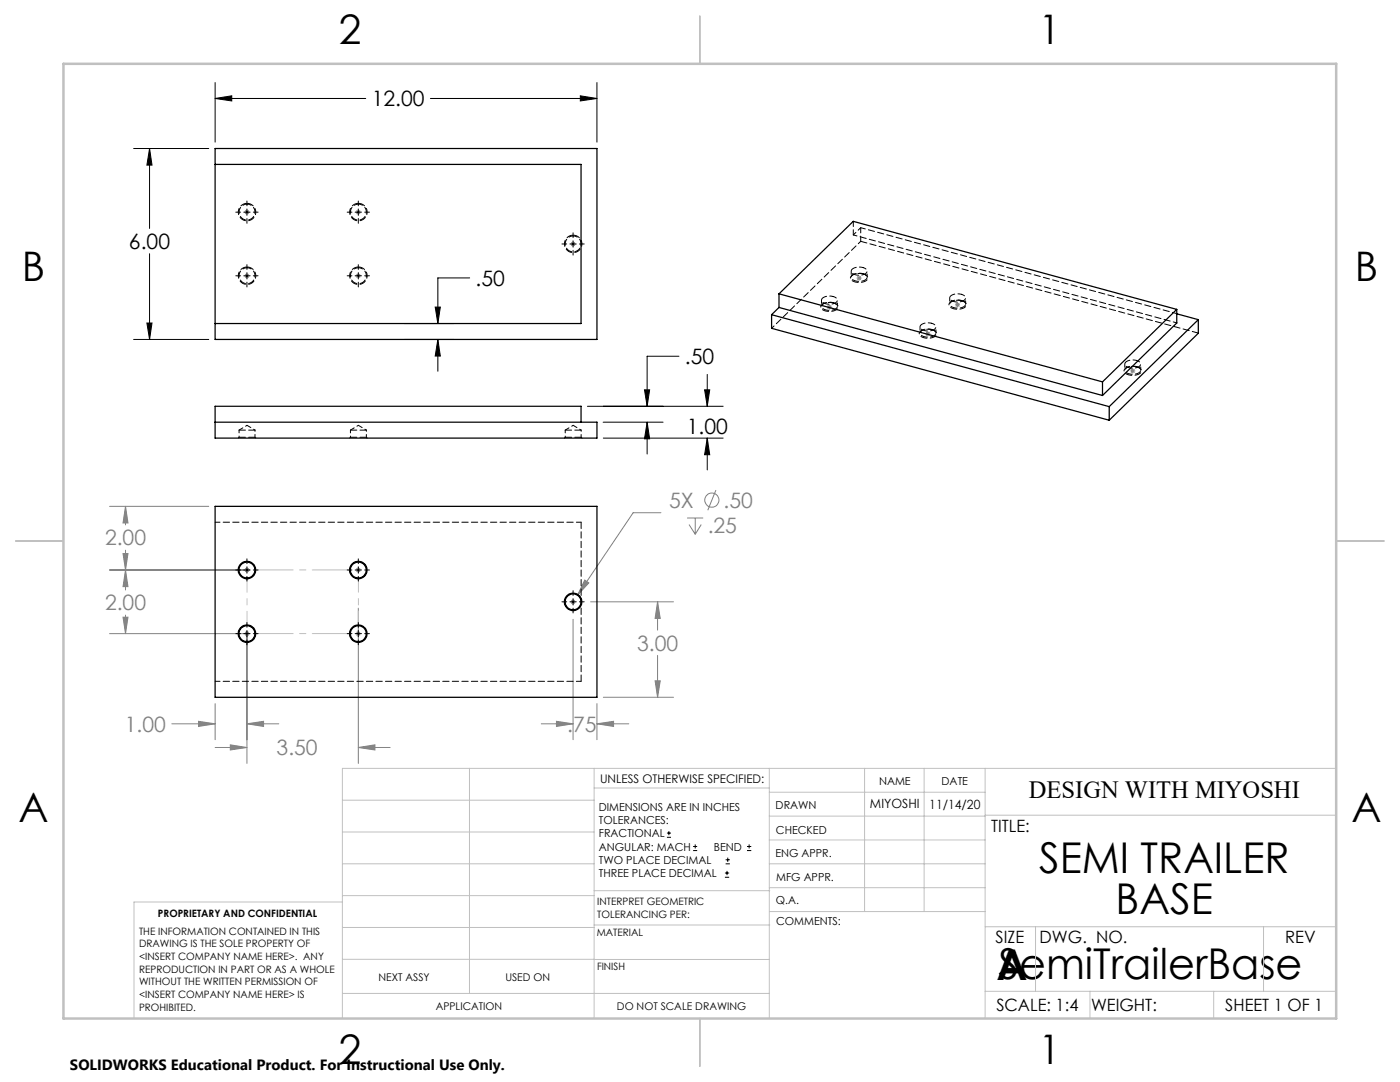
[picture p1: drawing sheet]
<svg xmlns="http://www.w3.org/2000/svg" width="279mm" height="216mm" viewBox="0 0 279 216" stroke-linecap="round" stroke-linejoin="round" font-family="sans-serif">
<g fill="none" stroke="#808080" stroke-width=".2">
<path d="M48.8 55h1M48.8 42.3h1M48.9 54.7l.7 .7M48.9 42l.7 .7M49.3 41.8v1M49.3 54.5v1M49.6 54.7l-.7 .7M49.6 42l-.7 .7M71 55h1M71 42.3h1M71.2 54.7l.7 .7M71.2 42l.7 .7"/>
<path d="M71.5 41.8v1M71.5 54.5v1M71.9 54.7l-.7 .7M71.9 42l-.7 .7M113.9 48.7h1M114 48.3l.7 .7M114.4 48.2v1M114.7 48.3l-.7 .7M171 55.5h.9M171.1 55.1l.7 .7M171.4 55v1M171.8 55.1l-.7 .7"/>
<path d="M165 61.3h1M165.2 60.9l.7 .7M165.5 60.8v1M165.9 60.9l-.7 .7M184.7 66.6h1M184.8 66.3l.7 .7M185.2 66.1v1M185.5 66.3l-.7 .7M190.6 60.8h1M190.7 60.5l.8 .7M191.1 60.3v1M191.5 60.5l-.8 .7"/>
<path d="M225.6 74h1M225.7 73.7l.7 .7M226.1 73.5v1M226.4 73.7l-.7 .7M142.9 97.8l-1.6 4M21.9 113.7h27.9M21.9 101h19.8M24.6 110.5h.9l-.5 3.2zM25 101l.5 3.4h-.9zM25 113.7l.5 3.4h-.9zM25 101v3.7M25 109.8v7.9"/>
<path d="M48.9 113.4l.7 .7M49.3 113.2v1M49.6 113.4l-.7 .7M71 113.7h1M71.2 113.4l.7 .7M71.5 113.2v1M71.9 113.4l-.7 .7M114 119.7l.7 .7M114.4 119.6v1M114.7 119.7l-.7 .7M116.7 115.7l.8 .6-2.2 2.5zM131.9 102.3h-5.5l-11.1 16.5"/>
<path d="M137.1 103.4h3.2M137.5 104.7l1.2 1.9M138.7 103.4v3.2M139.9 104.7l-1.2 1.9M21.9 126.4h27.9M24.6 123.2h.9l-.5 3.2zM25 122.7v3.7M48.9 126.1l.7 .7M49.3 125.9v26.4M49.6 126.1l-.7 .7M71 126.4h1M71.2 126.1l.7 .7"/>
<path d="M71.5 121.4v30.9M71.9 126.1l-.7 .7M113.9 120.1h1M114.4 123.6v24M117.9 120.1h16.5M120.4 139.1h14M130.7 135.9h1.1l-.6 3.2zM131.2 120.1l.6 3.3h-1.1zM131.2 120.1v5.6M131.2 130.8v8.3M34.3 144.4h8.6M39.6 143.9l3.3 .5-3.3 .6z"/>
<path d="M42.9 140.4v7.2M42.9 149.2h6.4M46 148.6l3.3 .6-3.3 .4zM49.3 144.4l3.3-.5v1.1zM49.3 144.4h6.3M71.5 149.2l3.3-.6v1zM71.5 149.2h6.4M108 144.4h6.4M111.1 143.9l3.3 .5-3.3 .6zM119.1 144.4l3.3-.5v1.1zM119.1 144.4h6.4M119.1 140.4v7.2"/>
<circle cx="142.1" cy="99.8" r="1.42"/>
</g>
<g fill="none" stroke="#000" stroke-width=".2">
<path d="M42.9 16.5v11.9M42.9 19.6h30.1M42.9 19.6l3.3-.5v1zM85.9 19.6h33.2M115.8 19.1l3.3 .5-3.3 .5zM119.1 16.5v11.9M26.7 29.6h15M29.8 29.6v16M29.8 29.6l.5 3.3h-1zM29.8 50.6v17.1M47.1 42.3h.9M47.1 55h.9"/>
<path d="M48.6 42.3h1.3M48.6 55h1.3M49.3 40.1v1M49.3 41.7v1.3M49.3 43.6v1M49.3 52.8v1M49.3 54.4v1.3M49.3 56.3v1M50.6 42.3h.9M50.6 55h.9M69.3 42.3h.9M69.3 55h.9"/>
<path d="M70.9 42.3h1.2M70.9 55h1.2M71.5 40.1v1M71.5 41.7v1.3M71.5 43.6v1M71.5 52.8v1M71.5 54.4v1.3M71.5 56.3v1M72.8 42.3h.9M72.8 55h.9M93.7 55.5h-6.3v9.1M112.1 48.7h1"/>
<path d="M113.7 48.7h1.3M114.4 46.5v.9M114.4 48v1.3M114.4 50v.9M115.6 48.7h1M26.7 67.7h15M29.3 64.5h1l-.5 3.2zM80.7 67.7h9.9M80.7 64.6h9.9M86.9 61.3h1l-.5 3.3zM87.4 67.7v6.4M87.4 67.7l.5 3.3h-1z"/>
<path d="M128.6 77.8h1l-.4 3.3zM135.5 71.1h-6.3v10M140.6 77.8h1l-.5 3.3zM141.1 74.7v6.4M117.2 81.1h27.1M120.4 84.2h11.9M120.4 87.4h23.9M129.2 84.2v6.4M129.2 84.2l.4 3.4h-1zM141.1 87.4v6.4M141.1 87.4l.5 3.3h-1zM47.1 113.7h.9"/>
<path d="M48.6 113.7h1.3M49.3 111.5v1M49.3 113.1v1.3M49.3 115v1M50.6 113.7h.9M69.3 113.7h.9M70.9 113.7h1.2M71.5 111.5v1M71.5 113.1v1.3M71.5 115v1M72.8 113.7h.9M114.4 117.9v.9"/>
<path d="M114.4 119.5v1.2M47.1 126.4h.9M48.6 126.4h1.3M49.3 124.2v1M49.3 125.8v1.3M49.3 127.7v1M50.6 126.4h.9M69.3 126.4h.9M70.9 126.4h1.2M71.5 124.2v1M71.5 125.8v1.3M71.5 127.7v1"/>
<path d="M72.8 126.4h.9M112.1 120.1h1M113.7 120.1h1.3M114.4 121.4v.9M115.6 120.1h1M133.1 167.1h.8M133.1 166.2h.8M133.5 165.8v.9M138.3 169.7h.8M138.3 168.9h.8M138.7 168.5v.8M144.7 175h.8"/>
<path d="M144.7 174.2h.8M144.8 172.4h.9M144.8 171.6h.9M145.1 173.8v.8M145.2 171.1v.9M149.1 169.7h.8M149.1 168.9h.8M149.5 168.5v.8"/>
</g>
<path d="M49.3 115.5v9.2M71.5 124.7v-9.2" fill="none" stroke="#c0c0c0" stroke-width=".2" stroke-dasharray="15.2 1.3 1.3 1.3" stroke-dashoffset="12.5"/>
<path d="M69.8 113.7h-18.8M51 126.4h18.8" fill="none" stroke="#c0c0c0" stroke-width=".2" stroke-dasharray="15.2 1.3 1.3 1.3" stroke-dashoffset="7.8"/>
<g fill="none" stroke="#c0c0c0" stroke-width=".2">
<path d="M68.3 159.7h50.3M93.7 153.3v44.9M118.6 153.3v49.9M118.6 157.2h34.9M153.5 153.3v49.9M153.5 158.1h43.1M172.5 153.3v28.6M184.4 153.3v28.6M196.6 153.3v49.9M266.7 153.3h-198.4v49.9M68.3 178.7h50.3M68.3 172.4h50.3"/>
<path d="M68.3 166h50.3M68.3 180h-41.6v23.2M118.6 177.7h35M153.5 167.6h43.1M153.5 162.8h43.1M153.5 172.4h43.1M153.5 177.1h43.1M196.6 162.7h70.1M68.3 198.2h85.2M68.3 191.4l85.2 .1M68.3 185.1h50.3M118.6 184.6h35"/>
<path d="M153.6 181.9h43M196.6 197.8h70.1M196.6 184.9h70.1M206.7 184.9v12.9M217.5 197.8v5.4M242.2 197.8v5.4M252.2 184.9v12.9"/>
</g>
<path d="M139.7 3.2v9.5M3.1 107.9h9.6M266.7 107.9h9.5M139.7 203.2v9.6" fill="none" stroke="#c0c0c0" stroke-width=".25"/>
<path d="M12.7 12.7h254v190.5h-254z" fill="none" stroke="#c0c0c0" stroke-width=".5"/>
<path d="M24.6 110.5h.9l-.5 3.2zM25 101l.5 3.4h-.9zM25 113.7l.5 3.4h-.9zM24.6 123.2h.9l-.5 3.2zM49.3 144.4l3.3-.5v1.1zM39.6 143.9l3.3 .5-3.3 .6zM71.5 149.2l3.3-.6v1zM46 148.6l3.3 .6-3.3 .4z" fill="#808080"/>
<path d="M141.1 87.4l.5 3.3h-1zM140.6 77.8h1l-.5 3.3zM128.6 77.8h1l-.4 3.3zM129.2 84.2l.4 3.4h-1zM29.8 29.6l.5 3.3h-1zM29.3 64.5h1l-.5 3.2zM42.9 19.6l3.3-.5v1zM115.8 19.1l3.3 .5-3.3 .5zM86.9 61.3h1l-.5 3.3zM87.4 67.7l.5 3.3h-1z" fill="#000"/>
<path d="M116.7 115.7l-1.4 3.1 2.2-2.5zM111.1 143.9l3.3 .5-3.3 .6zM119.1 144.4l3.3-.5v1.1zM131.2 120.1l.6 3.3h-1.1zM130.7 135.9h1.1l-.6 3.2z" fill="#808080"/>
<g fill="none" stroke="#000" stroke-width=".25">
<path d="M42.9 29.6h76.2v38.1h-76.2zM42.9 32.8h73.1v31.8h-73.1M155.5 58.6l64.5 17.6M155.5 58.6l14.8-14.4 64.5 17.5M155.5 58.6v2.7M154 62.8l67.4 18.3M154 62.8v2.7l67.4 18.4M155.5 61.3l-1.5 1.5M155.5 61.3l64.5 17.6M220 76.2v2.7M234.8 62.6l4.3 1.2M234.8 61.7v2.8l-14.8 14.4"/>
<path d="M234.8 61.7l-14.8 14.5M239.1 63.8l-17.7 17.3M239.1 63.8v2.7l-17.7 17.4M42.9 84.2h76.2v3.2h-76.2v-6.3h73.1v3.1M221.4 81.1v2.8M42.9 101h76.2v38.1h-76.2z"/>
<circle cx="49.3" cy="113.8" r="1.75"/>
<circle cx="49.3" cy="113.7" r="1.59"/>
<circle cx="71.5" cy="113.8" r="1.75"/>
<circle cx="71.5" cy="113.7" r="1.59"/>
<circle cx="49.3" cy="126.5" r="1.75"/>
<circle cx="49.3" cy="126.4" r="1.59"/>
<circle cx="71.5" cy="126.5" r="1.75"/>
<circle cx="71.5" cy="126.4" r="1.59"/>
<circle cx="114.4" cy="120.1" r="1.75"/>
<circle cx="114.4" cy="120.1" r="1.59"/>
</g>
<g fill="none" stroke="#000" stroke-width=".2" stroke-dasharray="1.3 .6">
<path d="M170.2 54.8l-.1 .1M172.9 54.9l-.2-.1M164.3 60.6l-.2 .1M166.9 60.7l-.1-.1M183.9 66l-.1 .1M186.6 66.1l-.1-.1M189.9 60.2l-.2 .1M192.5 60.3l-.1-.1M224.8 73.4l-.1 .1M227.5 73.5l-.2-.1M239.2 66.5l-67.4-18.3M47.7 87.3l-.1 .1"/>
<path d="M50.9 87.3h-3.2M50.9 85.8h-3.2M51 87.4l-.1-.1M69.9 87.3l-.1 .1M73.1 87.3h-3.2M73.1 85.8h-3.2M73.3 87.4l-.2-.1M112.8 87.3l-.2 .1M116 87.3h-3.2M116 85.8h-3.2M116.1 87.4l-.1-.1M116 104.2v31.7"/>
</g>
<path d="M47.7 85.8v1.5M50.9 87.3v-1.5M69.9 85.8v1.5M73.1 87.3v-1.5M112.8 85.8v1.5M116 87.3v-1.5" fill="none" stroke="#000" stroke-width=".2" stroke-dasharray="1.3 .6" stroke-dashoffset=".7"/>
<path d="M49.3 84.9l-1.6 .9M50.9 85.8l-1.6-.9M71.5 84.9l-1.6 .9M73.1 85.8l-1.6-.9M114.4 84.9l-1.6 .9M116 85.8l-1.6-.9" fill="none" stroke="#000" stroke-width=".2" stroke-dasharray="1.3 .6" stroke-dashoffset=".9"/>
<path d="M49.3 40.7a1.59 1.59 0 0 1 1.4 2.3 1.59 1.59 0 0 1-2.7 .3 1.59 1.59 0 0 1 1-2.5l.3-.1M49.3 53.4a1.59 1.59 0 0 1 1.4 2.3 1.59 1.59 0 0 1-2.7 .3 1.59 1.59 0 0 1 1-2.5l.3-.1M71.5 40.7a1.59 1.59 0 0 1 1.5 2.3 1.59 1.59 0 0 1-2.7 .3 1.59 1.59 0 0 1 .9-2.5l.3-.1M71.5 53.4a1.59 1.59 0 0 1 1.5 2.3 1.59 1.59 0 0 1-2.7 .3 1.59 1.59 0 0 1 .9-2.5l.3-.1M114.4 47.1a1.59 1.59 0 0 1 1.4 2.3 1.59 1.59 0 0 1-2.7 .2 1.59 1.59 0 0 1 1-2.5h.3" fill="none" stroke="#000" stroke-width=".2" stroke-dasharray="1.3 .6" stroke-dashoffset=".4"/>
<path d="M49.3 53.3a1.75 1.75 0 0 1 1.6 2.5 1.75 1.75 0 0 1-3 .3 1.75 1.75 0 0 1 1.1-2.8h.3M49.3 40.6a1.75 1.75 0 0 1 1.6 2.5 1.75 1.75 0 0 1-3 .3 1.75 1.75 0 0 1 1.1-2.8h.3M71.5 53.3a1.75 1.75 0 0 1 1.6 2.5 1.75 1.75 0 0 1-3 .3 1.75 1.75 0 0 1 1.1-2.8h.3M71.5 40.6a1.75 1.75 0 0 1 1.6 2.5 1.75 1.75 0 0 1-3 .3 1.75 1.75 0 0 1 1.1-2.8h.3M114.4 46.9a1.75 1.75 0 0 1 1.6 2.5 1.75 1.75 0 0 1-3 .3 1.75 1.75 0 0 1 1.1-2.7l.3-.1" fill="none" stroke="#000" stroke-width=".2" stroke-dasharray="1.3 .6" stroke-dashoffset="-.1"/>
<path d="M234.9 64.4l-64.6-17.5" fill="none" stroke="#000" stroke-width=".2" stroke-dasharray="1.3 .6" stroke-dashoffset=".5"/>
<g fill="none" stroke="#000" stroke-width=".2" stroke-dasharray="1.3 .6" stroke-dashoffset=".6">
<path d="M164 59.9v1.2M166.3 59.2a.68 .68 0 0 1 .7 .4 .68 .68 0 0 1-.2 .8 2.17 2.17 0 0 1-2.8-.4 1.55 1.55 0 0 1 2-.9l.3 .1M169.9 54.1v1.2M171.8 45.4l-1.5 1.5M171.8 48.2l-17.8 17.3M172.2 54.6a.68 .68 0 0 1 .8 .4 .68 .68 0 0 1-.3 .8 2.17 2.17 0 0 1-2.8-.4 1.55 1.55 0 0 1 2-.9l.3 .1M172.2 53.4a.68 .68 0 0 1 .8 .4 .68 .68 0 0 1-.3 .8 2.17 2.17 0 0 1-2.8-.4 1.55 1.55 0 0 1 2-.9l.3 .1M173.1 55.3v-1.2M189.5 59.4v1.3M191.9 59.9a.68 .68 0 0 1 .7 .5 .68 .68 0 0 1-.2 .8 2.17 2.17 0 0 1-2.9-.4 1.55 1.55 0 0 1 2.1-.9h.3M191.9 58.7a.68 .68 0 0 1 .7 .4 .68 .68 0 0 1-.2 .9 2.17 2.17 0 0 1-2.9-.5 1.55 1.55 0 0 1 2.1-.8h.3M166.3 60.4a.68 .68 0 0 1 .7 .4 .68 .68 0 0 1-.2 .8 2.17 2.17 0 0 1-2.8-.4 1.55 1.55 0 0 1 2-.9l.3 .1"/>
<path d="M167.1 61.1v-1.2M183.6 65.2v1.3M185.9 65.7a.68 .68 0 0 1 .8 .5 .68 .68 0 0 1-.3 .8 2.17 2.17 0 0 1-2.8-.5 1.55 1.55 0 0 1 2-.8h.3M185.9 64.5a.68 .68 0 0 1 .8 .4 .68 .68 0 0 1-.3 .8 2.17 2.17 0 0 1-2.8-.4 1.55 1.55 0 0 1 2-.9l.3 .1M186.8 66.5v-1.3M192.7 60.7v-1.3M224.5 72.6v1.3M226.8 73.1a.68 .68 0 0 1 .8 .5 .68 .68 0 0 1-.3 .8 2.17 2.17 0 0 1-2.8-.4 1.55 1.55 0 0 1 2-.9h.3M226.8 71.9a.68 .68 0 0 1 .8 .4 .68 .68 0 0 1-.3 .9 2.17 2.17 0 0 1-2.8-.5 1.55 1.55 0 0 1 2-.8h.3M227.7 73.9v-1.3"/>
</g>
<path d="M234.9 62.6l-63.1-17.2M43 104.2h73M116 135.9h-73" fill="none" stroke="#000" stroke-width=".2" stroke-dasharray="1.3 .6" stroke-dashoffset=".3"/>
<path d="M170.3 44.2v2.7M171.8 45.4v2.8M172.3 54.7a.76 .76 0 0 1 .8 .4 .76 .76 0 0 1-.2 .9 2.5 2.5 0 0 1-3.2-.4 1.11 1.11 0 0 1 1.3-1l1.3 .1M166.4 60.5a.76 .76 0 0 1 .7 .4 .76 .76 0 0 1-.1 .8 2.5 2.5 0 0 1-3.2-.3 1.11 1.11 0 0 1 1.3-1l1.3 .1M186 65.8a.76 .76 0 0 1 .8 .4 .76 .76 0 0 1-.1 .9 2.5 2.5 0 0 1-3.2-.4 1.11 1.11 0 0 1 1.3-1l1.2 .1M191.9 60a.76 .76 0 0 1 .8 .4 .76 .76 0 0 1-.1 .9 2.5 2.5 0 0 1-3.2-.3 1.11 1.11 0 0 1 1.3-1.1l1.2 .1M226.9 73.2a.76 .76 0 0 1 .8 .4 .76 .76 0 0 1-.2 .9 2.5 2.5 0 0 1-3.2-.4 1.11 1.11 0 0 1 1.3-1l1.3 .1" fill="none" stroke="#000" stroke-width=".2" stroke-dasharray="1.3 .6" stroke-dashoffset=".2"/>
<g font-size="8.5">
<text x="207.4" y="174.2">SEMI TRAILER</text>
<text x="222.6" y="182.3">BASE</text>
<text x="198.9" y="195.5">A</text>
<text x="199.3" y="195.4">SemiTrailerBase</text>
</g>
<g font-size="8.1">
<text x="67.6" y="8.9">2</text>
<text x="207.3" y="8.9">1</text>
<text x="4.4" y="56.1">B</text>
<text x="270.4" y="56.1">B</text>
<text x="3.7" y="164.1">A</text>
<text x="269.7" y="164.1">A</text>
<text x="67.6" y="212.4">2</text>
<text x="207.3" y="212.4">1</text>
</g>
<text font-size="4.9" x="205.3" y="159.3">DESIGN WITH MIYOSHI</text>
<g font-size="4.2">
<text x="74.2" y="21.2">12.00</text>
<text x="25.7" y="49.7">6.00</text>
<text x="94.9" y="57">.50</text>
<text x="136.7" y="72.7">.50</text>
<text x="137" y="86.6">1.00</text>
</g>
<g font-size="4.2" fill="#808080">
<text x="133.5" y="101.3">5X</text>
<text x="144.4" y="101.3">.50</text>
<text x="141.2" y="106.4">.25</text>
<text x="21" y="108.8">2.00</text>
<text x="21" y="121.8">2.00</text>
<text x="127.2" y="129.8">3.00</text>
<text x="24.9" y="146">1.00</text>
<text x="113.2" y="146">.75</text>
<text x="55.2" y="150.7">3.50</text>
</g>
<g font-size="3.4">
<text x="197.8" y="166">TITLE:</text>
<text x="198.7" y="188.1">SIZE</text>
<text x="207.5" y="188.1">DWG. NO.</text>
<text x="256.5" y="188.2">REV</text>
<text x="198.8" y="201.7">SCALE: 1:4</text>
<text x="217.7" y="201.8">WEIGHT:</text>
<text x="244.5" y="201.7">SHEET 1 OF 1</text>
</g>
<text font-size="3" x="14" y="213.5">SOLIDWORKS Educational Product. For Instructional Use Only.</text>
<g font-size="2.5">
<text x="173.6" y="161.3">MIYOSHI</text>
<text x="185.5" y="161.4">11/14/20</text>
</g>
<text font-size="2.4" x="119.8" y="156.2">UNLESS OTHERWISE SPECIFIED:</text>
<g font-size="2.2">
<text x="119.5" y="161.8">DIMENSIONS ARE IN INCHES</text>
<text x="154.8" y="161.4">DRAWN</text>
<text x="175.4" y="156.6">NAME</text>
<text x="187.9" y="156.7">DATE</text>
<text x="119.5" y="164.4">TOLERANCES:</text>
<text x="119.5" y="167.1">FRACTIONAL</text>
<text x="154.9" y="166.3">CHECKED</text>
<text x="119.5" y="169.7">ANGULAR: MACH</text>
<text x="119.5" y="172.4">TWO PLACE DECIMAL</text>
<text x="142.5" y="169.7">BEND</text>
<text x="154.8" y="171">ENG APPR.</text>
<text x="119.5" y="175">THREE PLACE DECIMAL</text>
<text x="154.9" y="175.7">MFG APPR.</text>
<text x="154.9" y="180.4">Q.A.</text>
<text x="154.9" y="184.6">COMMENTS:</text>
</g>
<g font-size="2.1">
<text x="75.5" y="195.7">NEXT ASSY</text>
<text x="100.9" y="195.7">USED ON</text>
<text x="86.9" y="201.5">APPLICATION</text>
<text x="123.1" y="201.6">DO NOT SCALE DRAWING</text>
</g>
<g font-size="2">
<text x="31.5" y="182.9">PROPRIETARY AND CONFIDENTIAL</text>
<text x="119.2" y="180.6">INTERPRET GEOMETRIC</text>
<text x="119.2" y="183.1">TOLERANCING PER:</text>
<text x="27.8" y="186.5">THE INFORMATION CONTAINED IN THIS</text>
<text x="27.8" y="189">DRAWING IS THE SOLE PROPERTY OF</text>
<text x="27.8" y="191.6">&lt;INSERT COMPANY NAME HERE&gt;. ANY</text>
<text x="119.1" y="186.7">MATERIAL</text>
<text x="27.8" y="194.1">REPRODUCTION IN PART OR AS A WHOLE</text>
<text x="27.8" y="196.6">WITHOUT THE WRITTEN PERMISSION OF</text>
<text x="119.1" y="193.5">FINISH</text>
<text x="27.8" y="199.1">&lt;INSERT COMPANY NAME HERE&gt; IS</text>
<text x="27.8" y="201.7">PROHIBITED.</text>
</g>
</svg>
